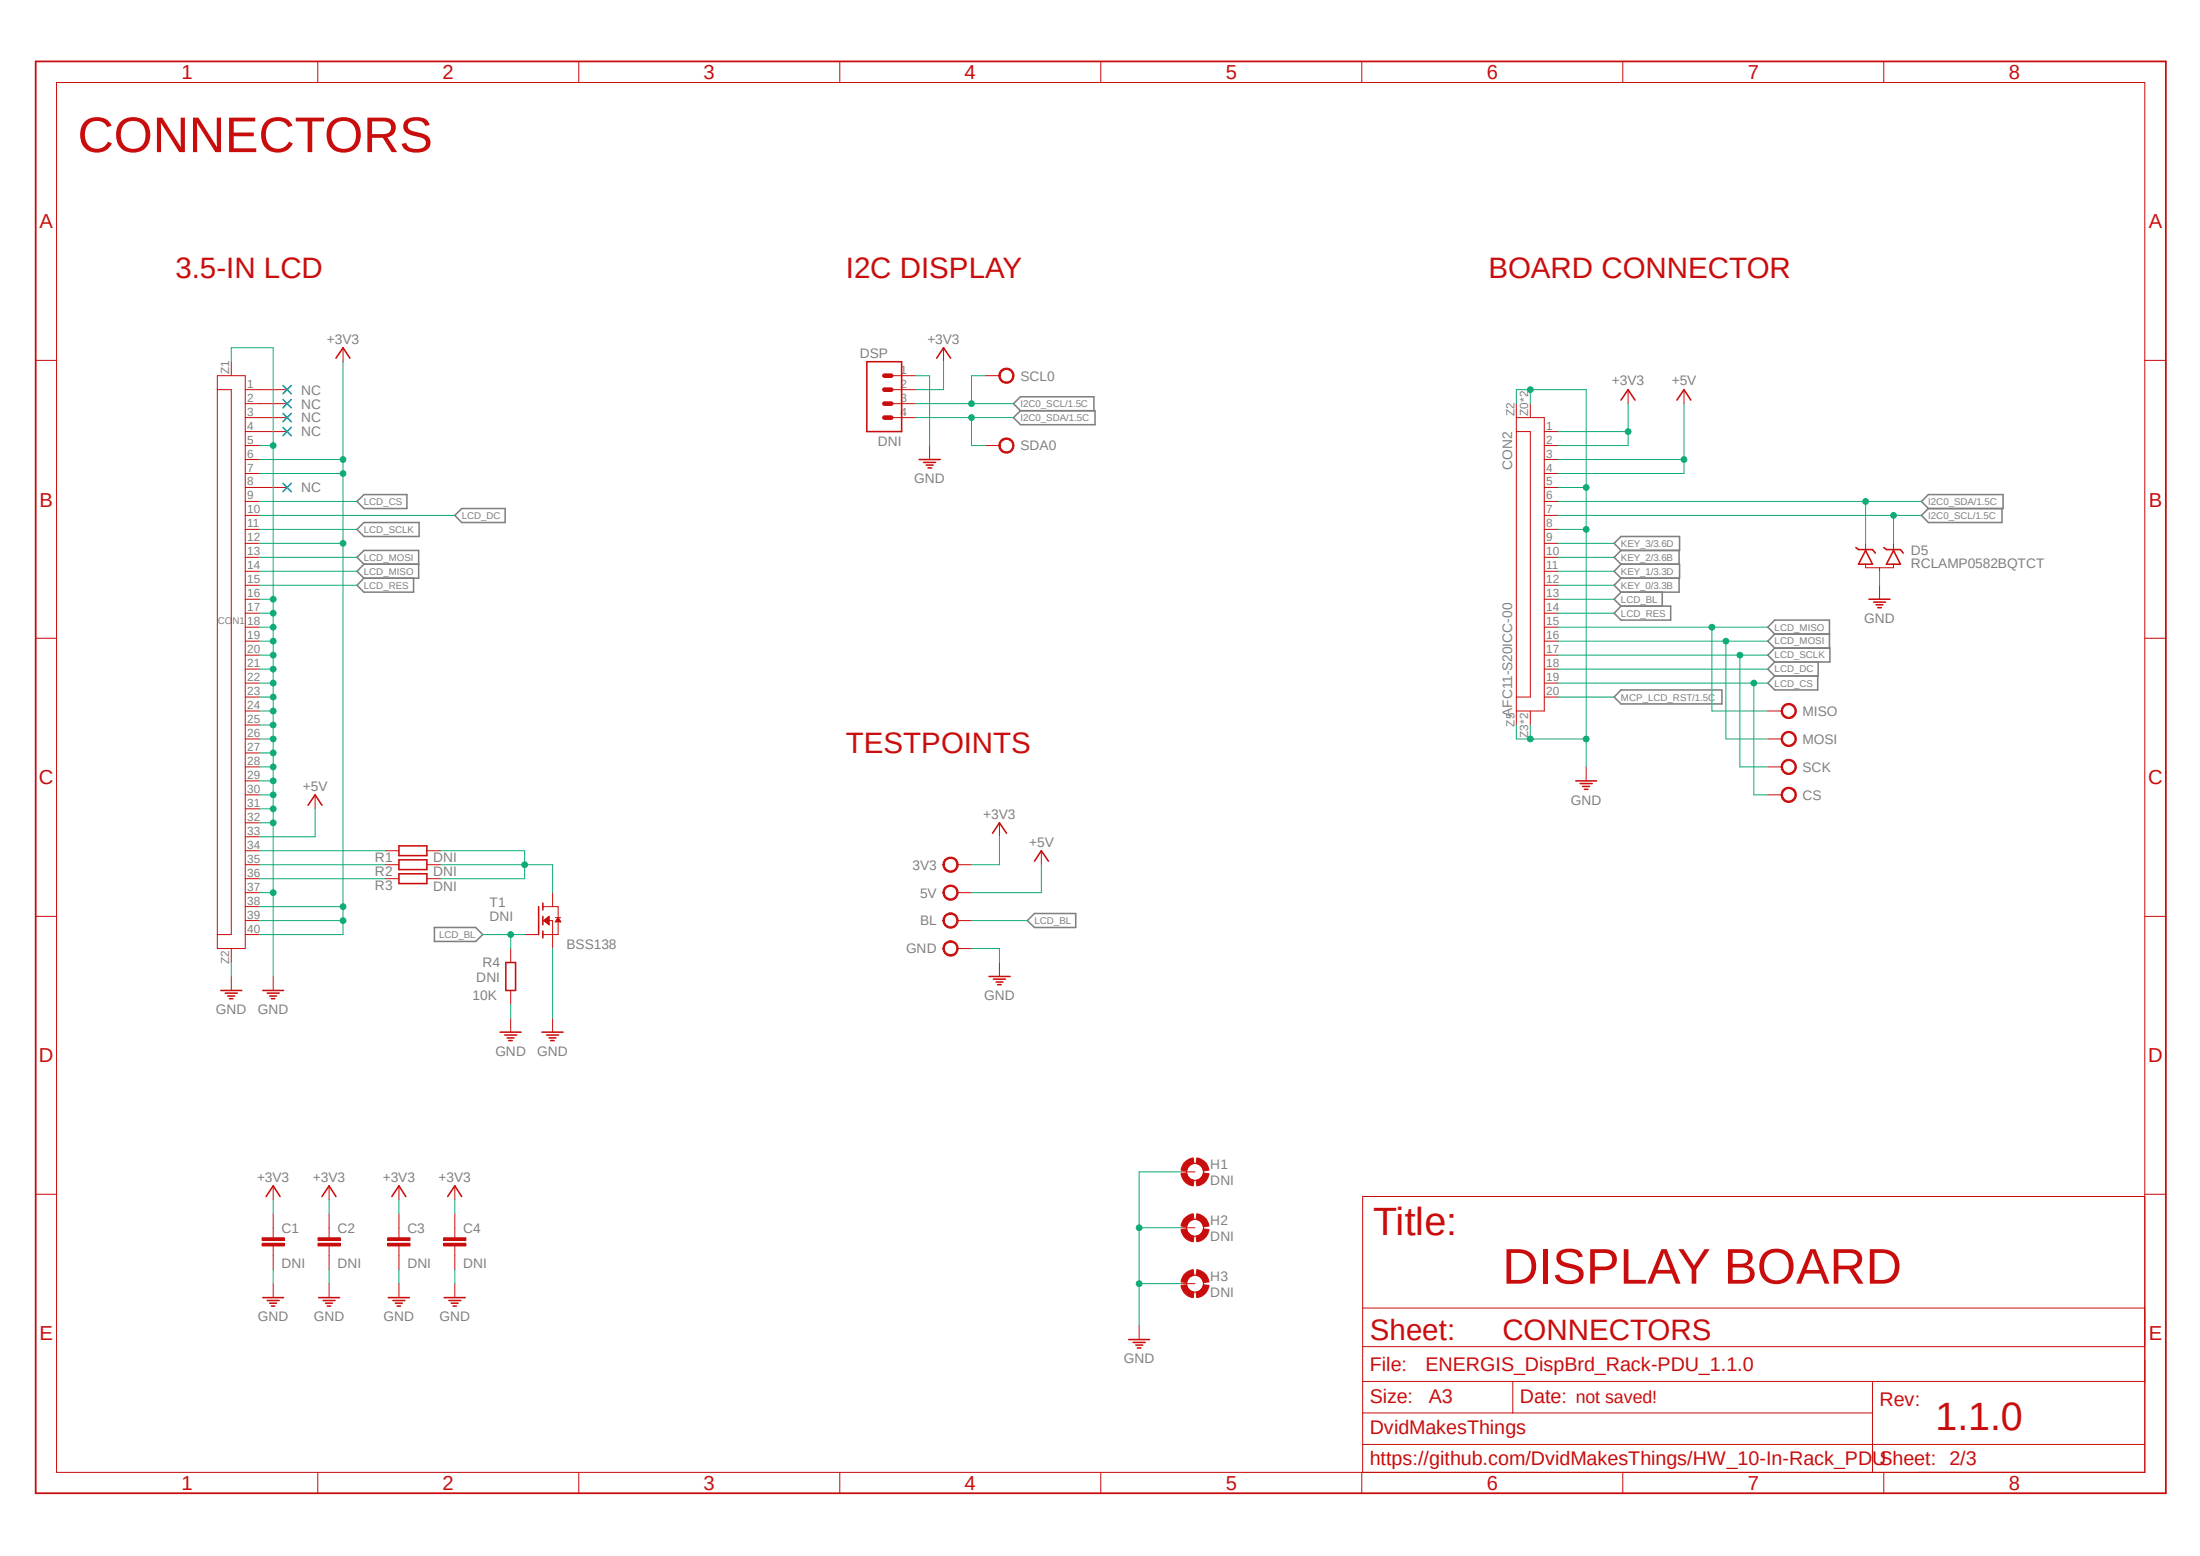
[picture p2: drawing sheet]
<svg xmlns="http://www.w3.org/2000/svg" width="420mm" height="297mm" viewBox="0 0 420 297" stroke-linecap="round" stroke-linejoin="round" font-family="sans-serif">
<path d="M6.3 11.4l407.6 274.2M413.9 11.4l-407.6 274.2" fill="none" stroke="#fff" stroke-width=".19"/>
<g fill="none" stroke="#808080" stroke-width=".3">
<path d="M193.5 79.7l1.3-1.3h14.2v2.7h-14.2zM194.8 78.4l-1.3-1.4 1.3-1.3h14v2.7M69.5 94.4h8.2v2.7h-8.2l-1.3-1.4zM69.5 99.7h10.5v2.7h-10.5l-1.3-1.4zM88.1 97.1h8.3v2.6h-8.3l-1.3-1.3zM368.1 94.4h14.3v2.7h-14.3l-1.3-1.4zM368.1 97.1l-1.3 1.3 1.3 1.3h14.1v-2.6M69.5 107.7l-1.3-1.3 1.3-1.3h10.4v5.3h-10.4M69.5 107.7h10.4M69.5 110.4l-1.3 1.3 1.3 1.3h9.5v-2.6M69.5 107.7l-1.3 1.4 1.3 1.3M309.5 102.4h11.1v2.7h-11.1l-1.4-1.4z"/>
<path d="M309.5 107.7h11.1v2.7h-11.1M309.5 115.7h9.4v2.7h-9.4l-1.4-1.3zM309.5 113l-1.4 1.4 1.4 1.3M309.5 110.4l-1.4 1.3 1.4 1.3M309.5 107.7l-1.4 1.4 1.4 1.3M309.5 105.1l-1.4 1.3 1.4 1.3M317.3 113v2.7M320.5 110.4v2.6h-11M320.5 105.1v2.6M309.5 131.7h19.2v2.7h-19.2l-1.4-1.3zM338.8 129l-1.3 1.4 1.3 1.3h8.2v-2.7M338.8 121l-1.3 1.4 1.3 1.3"/>
<path d="M338.8 123.7h10.5v2.7h-10.5M338.8 121h10.4M338.8 121l-1.3-1.3 1.3-1.3h10.4v5.3M338.8 123.7l-1.3 1.4 1.3 1.3M338.8 126.4l-1.3 1.3 1.3 1.3M347.1 126.4v2.6h-8.3M82.9 177h7.9l1.4 1.4-1.4 1.3h-7.9zM196.1 175.7l1.4-1.3h7.9v2.6h-7.9z"/>
</g>
<path d="M52.2 234.4v1.8M52.2 237.8v1.9" fill="none" stroke="#c90d0c" stroke-width=".19"/>
<path d="M50 237.3h4.3v.5h-4.3z" fill-rule="evenodd" fill="#c90d0c"/>
<path d="M50 237.3h4.3v.5h-4.3z" fill="none" stroke="#c90d0c" stroke-width=".19"/>
<path d="M50 236.3h4.3v.5h-4.3z" fill-rule="evenodd" fill="#c90d0c"/>
<path d="M50 236.3h4.3v.5h-4.3zM52.2 231.7v2.7M52.2 239.7v2.7M62.8 234.4v1.8M62.8 237.8v1.9" fill="none" stroke="#c90d0c" stroke-width=".19"/>
<path d="M60.7 237.3h4.2v.5h-4.2z" fill-rule="evenodd" fill="#c90d0c"/>
<path d="M60.7 237.3h4.2v.5h-4.2z" fill="none" stroke="#c90d0c" stroke-width=".19"/>
<path d="M60.7 236.3h4.2v.5h-4.2z" fill-rule="evenodd" fill="#c90d0c"/>
<path d="M52.2 186.4v2.7M52.2 226.4v2.6M60.7 236.3h4.2v.5h-4.2zM62.8 226.4v2.6M62.8 231.7v2.7M62.8 239.7v2.7M76.2 234.4v1.8M76.2 237.8v1.9M52.2 245v2.7M62.8 245v2.7" fill="none" stroke="#c90d0c" stroke-width=".19"/>
<g fill="none" stroke="#c90d0c" stroke-width=".3">
<path d="M50.2 189.1h3.9M51 189.6h2.3M51.5 190.1h1.3M51.8 190.6h.7M50.8 228.4l1.4-2 1.3 2M61.5 228.4l1.3-2 1.3 2M50.2 247.7h3.9M51 248.2h2.3M51.5 248.8h1.3M51.8 249.3h.7M60.8 247.7h4M61.7 248.2h2.3"/>
<path d="M62.1 248.8h1.4M62.5 249.3h.6"/>
</g>
<path d="M74 237.3h4.3v.5h-4.3z" fill-rule="evenodd" fill="#c90d0c"/>
<path d="M74 237.3h4.3v.5h-4.3z" fill="none" stroke="#c90d0c" stroke-width=".19"/>
<path d="M74 236.3h4.3v.5h-4.3z" fill-rule="evenodd" fill="#c90d0c"/>
<path d="M74 236.3h4.3v.5h-4.3zM76.2 231.7v2.7M76.2 239.7v2.7M86.8 234.4v1.8M86.8 237.8v1.9" fill="none" stroke="#c90d0c" stroke-width=".19"/>
<path d="M84.7 237.3h4.2v.5h-4.2z" fill-rule="evenodd" fill="#c90d0c"/>
<path d="M84.7 237.3h4.2v.5h-4.2z" fill="none" stroke="#c90d0c" stroke-width=".19"/>
<path d="M84.7 236.3h4.2v.5h-4.2z" fill-rule="evenodd" fill="#c90d0c"/>
<g fill="none" stroke="#c90d0c" stroke-width=".19">
<path d="M41.5 74.4h2.7v104h-2.7M41.5 71.7h5.3v109.4h-5.3zM44.2 69v2.7M46.8 74.4h8M46.8 77h8M46.8 79.7h8M65.5 66.4v2.6M169.5 71.7h5.3M169.5 74.4h5.3M169.5 77h5.3M169.5 79.7h5.3M180.1 66.4v2.6"/>
<path d="M289.5 79.7h5.3v56h-5.3M289.5 77v61.4M292.1 77v2.7M310.8 74.4v2.6M321.5 74.4v2.6M46.8 82.4h8M46.8 85h2.7M46.8 87.7h2.7M46.8 90.4h2.7M46.8 93h8M46.8 95.7h2.7M46.8 98.4h2.7"/>
<path d="M177.5 85v2.7M188.1 85h2.7M289.5 82.4h2.6v50.7h-2.6M294.8 82.4h2.7M294.8 85h2.7M294.8 87.7h2.7M294.8 90.4h2.7M294.8 93h2.7M294.8 95.7h2.7M294.8 98.4h2.7M46.8 101h2.7M46.8 103.7h2.7"/>
<path d="M46.8 106.4h2.7M46.8 109.1h2.7M46.8 111.7h2.7M46.8 114.4h2.7M46.8 117.1h2.7M46.8 119.7h2.7M294.8 101h2.7M294.8 103.7h2.7M294.8 106.4h2.7M294.8 109.1h2.7M294.8 111.7h2.7M294.8 114.4h2.7"/>
<path d="M294.8 117.1h2.7M294.8 119.7h2.7M46.8 122.4h2.7M46.8 125.1h2.7M46.8 127.7h2.7M46.8 130.4h2.7M46.8 133.1h2.7M46.8 135.7h2.7M46.8 138.4h2.7M292.1 135.7v2.7M294.8 122.4h2.7M294.8 125.1h2.7"/>
<path d="M294.8 127.7h2.7M294.8 130.4h2.7M294.8 133.1h2.7M46.8 141.1h2.7M46.8 143.7h2.7M46.8 146.4h2.7M46.8 149.1h2.7M46.8 151.7h2.7M46.8 154.4h2.7M46.8 157.1h2.7M46.8 159.7h2.7M60.2 151.7v2.7"/>
<path d="M302.8 146.4v2.7M46.8 175.7h2.7M46.8 178.4h2.7M46.8 173.1h2.7M46.8 162.4h2.7M46.8 165.1h2.7M46.8 167.7h2.7M46.8 170.4h2.7M73.5 162.4h2.7M73.5 165.1h2.7M73.5 167.7h2.7M81.5 162.4h2.7"/>
<path d="M81.5 165.1h2.7M81.5 167.7h2.7M100.2 178.4h2.6M103.6 175.7h1.9v5.4M103.6 173.1h3v5.3h-3M103.8 175.7l1-.8v1.6zM103.9 175.8h.9M103.9 175.6h.9M104.1 175.9h.7M104.1 175.5h.7M104.2 176h.6M104.2 175.4h.6"/>
<path d="M104.3 176.1h.5M104.3 175.3h.5M104.4 175.2h.4M104.4 176.2h.4M104.5 175.1h.3M104.5 176.3h.3M104.6 176.4h.2M104.6 175h.2M104.8 176.5h.1M104.8 174.9h.1M105.5 170.4v2.7M106 175.2h1.1"/>
<path d="M106 175.9h1M106.1 175.8h.9M106.2 175.7h.7M106.3 175.6h.5M106.3 175.5h.5M106.4 175.4h.3M106.4 175.3h.2M106.5 175.2h.1M106.6 175.2l.5 .8h-1.1zM44.2 181.1v2.6M44.2 186.4v2.7M97.5 181.1v2.6"/>
<path d="M97.5 189.1v2.6M97.5 194.4v2.6M105.5 194.4v2.6M76.2 226.4v2.6M84.7 236.3h4.2v.5h-4.2zM86.8 226.4v2.6M86.8 231.7v2.7M86.8 239.7v2.7M76.2 245v2.7M86.8 245v2.7"/>
</g>
<g fill="none" stroke="#c90d0c" stroke-width=".3">
<path d="M64.1 68.4l1.4-2 1.3 2M165.5 69h6.6v13.4h-6.6zM178.8 68.4l1.3-2 1.4 2M309.5 76.4l1.3-2 1.3 2M320.1 76.4l1.4-2 1.3 2M175.5 87.7h4M176.3 88.3h2.3M176.8 88.8h1.3M177.2 89.3h.6M58.8 153.7l1.4-2 1.3 2M300.8 149.1h4M301.7 149.6h2.3"/>
<path d="M302.1 150.1h1.3M302.5 150.7h.6M76.2 161.5h5.3v1.8h-5.3zM76.2 164.1h5.3v1.9h-5.3zM76.2 166.8h5.3v1.9h-5.3zM102.8 173.1v5.3M103.6 172.4v1.3M103.6 174.9v1.6M103.6 177.7v1.3M42.2 189.1h3.9M43 189.6h2.3M43.5 190.1h1.3"/>
<path d="M43.8 190.6h.6M95.5 197h4M96.4 197.6h2.2M96.6 183.7h1.8v5.4h-1.8zM96.8 198.1h1.3M97.1 198.6h.7M103.5 197h4M104.4 197.6h2.2M104.8 198.1h1.3M105.1 198.6h.7M74.8 228.4l1.4-2 1.3 2M85.5 228.4l1.3-2 1.3 2"/>
<path d="M74.1 247.7h4M75 248.2h2.3M75.5 248.8h1.3M75.8 249.3h.7M84.8 247.7h4M85.7 248.2h2.3M86.1 248.8h1.4M86.5 249.3h.6"/>
</g>
<path d="M168.8 71.7h1.3M168.8 74.4h1.3M168.8 77h1.3M168.8 79.7h1.3" fill="none" stroke="#c90d0c" stroke-width=".89"/>
<path d="M191 84.1a1.46 1.46 0 0 1 2.4 .1 1.46 1.46 0 0 1-.8 2.3 1.46 1.46 0 0 1-1.9-1.5h.2a1.2 1.2 0 0 1 1.7-1.1 1.2 1.2 0 0 1 .4 2 1.2 1.2 0 0 1-2-.4l-.1-.5h-.2z" fill-rule="evenodd" fill="#c90d0c"/>
<path d="M188.1 71.7h2.7M191 84.1a1.46 1.46 0 0 1 2.4 .1 1.46 1.46 0 0 1-.8 2.3 1.46 1.46 0 0 1-1.9-1.5h.2a1.2 1.2 0 0 1 1.7-1.1 1.2 1.2 0 0 1 .4 2 1.2 1.2 0 0 1-2-.4l-.1-.5h-.2z" fill="none" stroke="#c90d0c" stroke-width=".19"/>
<path d="M191 70.8a1.46 1.46 0 0 1 2.4 .1 1.46 1.46 0 0 1-.8 2.2 1.46 1.46 0 0 1-1.9-1.4h.2a1.19 1.19 0 0 1 1.7-1.1 1.19 1.19 0 0 1 .4 1.9 1.19 1.19 0 0 1-2-.4l-.1-.4h-.2z" fill-rule="evenodd" fill="#c90d0c"/>
<path d="M191 70.8a1.46 1.46 0 0 1 2.4 .1 1.46 1.46 0 0 1-.8 2.2 1.46 1.46 0 0 1-1.9-1.4h.2a1.19 1.19 0 0 1 1.7-1.1 1.19 1.19 0 0 1 .4 1.9 1.19 1.19 0 0 1-2-.4l-.1-.4h-.2zM337.5 141.1h2.6" fill="none" stroke="#c90d0c" stroke-width=".19"/>
<path d="M340.4 140.1a1.46 1.46 0 0 1 2.3 .2 1.46 1.46 0 0 1-.8 2.2 1.46 1.46 0 0 1-1.9-1.4h.3a1.2 1.2 0 0 1 1.6-1.2 1.2 1.2 0 0 1 .4 2 1.2 1.2 0 0 1-1.9-.4l-.1-.4h-.3z" fill-rule="evenodd" fill="#c90d0c"/>
<path d="M337.5 146.4h2.6M340.4 140.1a1.46 1.46 0 0 1 2.3 .2 1.46 1.46 0 0 1-.8 2.2 1.46 1.46 0 0 1-1.9-1.4h.3a1.2 1.2 0 0 1 1.6-1.2 1.2 1.2 0 0 1 .4 2 1.2 1.2 0 0 1-1.9-.4l-.1-.4h-.3z" fill="none" stroke="#c90d0c" stroke-width=".19"/>
<path d="M340.4 145.5a1.46 1.46 0 0 1 2.3 .1 1.46 1.46 0 0 1-.8 2.2 1.46 1.46 0 0 1-1.9-1.4h.3a1.19 1.19 0 0 1 1.6-1.2 1.19 1.19 0 0 1 .4 2 1.19 1.19 0 0 1-1.9-.4l-.1-.4h-.3z" fill-rule="evenodd" fill="#c90d0c"/>
<path d="M337.5 135.7h2.6M340.4 145.5a1.46 1.46 0 0 1 2.3 .1 1.46 1.46 0 0 1-.8 2.2 1.46 1.46 0 0 1-1.9-1.4h.3a1.19 1.19 0 0 1 1.6-1.2 1.19 1.19 0 0 1 .4 2 1.19 1.19 0 0 1-1.9-.4l-.1-.4h-.3z" fill="none" stroke="#c90d0c" stroke-width=".19"/>
<path d="M340.4 134.8a1.46 1.46 0 0 1 2.3 .1 1.46 1.46 0 0 1-.8 2.2 1.46 1.46 0 0 1-1.9-1.4h.3a1.2 1.2 0 0 1 1.6-1.1 1.2 1.2 0 0 1 .4 2 1.2 1.2 0 0 1-1.9-.5l-.1-.4h-.3z" fill-rule="evenodd" fill="#c90d0c"/>
<path d="M340.4 134.8a1.46 1.46 0 0 1 2.3 .1 1.46 1.46 0 0 1-.8 2.2 1.46 1.46 0 0 1-1.9-1.4h.3a1.2 1.2 0 0 1 1.6-1.1 1.2 1.2 0 0 1 .4 2 1.2 1.2 0 0 1-1.9-.5l-.1-.4h-.3zM337.5 151.7h2.6" fill="none" stroke="#c90d0c" stroke-width=".19"/>
<path d="M340.4 150.7a1.47 1.47 0 0 1 2.3 .2 1.47 1.47 0 0 1-.8 2.2 1.47 1.47 0 0 1-1.9-1.4h.3a1.19 1.19 0 0 1 1.6-1.2 1.19 1.19 0 0 1 .4 2 1.19 1.19 0 0 1-1.9-.4l-.1-.4h-.3z" fill-rule="evenodd" fill="#c90d0c"/>
<path d="M356.2 103.7v1.4M356.2 107.7v.7h5.3v-.7M358.8 108.4v.7M358.8 111.7v2.7M361.5 103.7v1.4M340.4 150.7a1.47 1.47 0 0 1 2.3 .2 1.47 1.47 0 0 1-.8 2.2 1.47 1.47 0 0 1-1.9-1.4h.3a1.19 1.19 0 0 1 1.6-1.2 1.19 1.19 0 0 1 .4 2 1.19 1.19 0 0 1-1.9-.4l-.1-.4h-.3zM182.8 165.1h2.7" fill="none" stroke="#c90d0c" stroke-width=".19"/>
<path d="M354.3 104.5l.5 .4h2.7l.5 .7M356.2 105.1l1.3 2.6h-2.7zM356.8 114.4h4M357.7 114.9h2.3M358.1 115.4h1.4M358.5 116h.7M359.6 104.5l.5 .4h2.7l.5 .7M361.5 105.1l1.3 2.6h-2.7z" fill="none" stroke="#c90d0c" stroke-width=".3"/>
<path d="M180.3 164.1a1.47 1.47 0 0 1 2.4 .1 1.47 1.47 0 0 1-.8 2.2 1.47 1.47 0 0 1-1.9-1.3h.3a1.19 1.19 0 0 1 1.6-1.2 1.19 1.19 0 0 1 .4 1.9 1.19 1.19 0 0 1-2-.4v-.3h-.3z" fill-rule="evenodd" fill="#c90d0c"/>
<path d="M180.3 164.1a1.47 1.47 0 0 1 2.4 .1 1.47 1.47 0 0 1-.8 2.2 1.47 1.47 0 0 1-1.9-1.3h.3a1.19 1.19 0 0 1 1.6-1.2 1.19 1.19 0 0 1 .4 1.9 1.19 1.19 0 0 1-2-.4v-.3h-.3zM182.8 170.4h2.7" fill="none" stroke="#c90d0c" stroke-width=".19"/>
<path d="M180.3 169.4a1.46 1.46 0 0 1 2.4 .1 1.46 1.46 0 0 1-.8 2.2 1.46 1.46 0 0 1-1.9-1.3h.3a1.19 1.19 0 0 1 1.6-1.2 1.19 1.19 0 0 1 .4 2 1.19 1.19 0 0 1-2-.4v-.4h-.3z" fill-rule="evenodd" fill="#c90d0c"/>
<path d="M180.3 169.4a1.46 1.46 0 0 1 2.4 .1 1.46 1.46 0 0 1-.8 2.2 1.46 1.46 0 0 1-1.9-1.3h.3a1.19 1.19 0 0 1 1.6-1.2 1.19 1.19 0 0 1 .4 2 1.19 1.19 0 0 1-2-.4v-.4h-.3zM182.8 175.7h2.7" fill="none" stroke="#c90d0c" stroke-width=".19"/>
<path d="M180.3 174.8a1.46 1.46 0 0 1 2.4 .1 1.46 1.46 0 0 1-.8 2.2 1.46 1.46 0 0 1-1.9-1.4h.3a1.19 1.19 0 0 1 1.6-1.2 1.19 1.19 0 0 1 .4 2 1.19 1.19 0 0 1-2-.4v-.4h-.3z" fill-rule="evenodd" fill="#c90d0c"/>
<path d="M180.3 174.8a1.46 1.46 0 0 1 2.4 .1 1.46 1.46 0 0 1-.8 2.2 1.46 1.46 0 0 1-1.9-1.4h.3a1.19 1.19 0 0 1 1.6-1.2 1.19 1.19 0 0 1 .4 2 1.19 1.19 0 0 1-2-.4v-.4h-.3zM182.8 181.1h2.7" fill="none" stroke="#c90d0c" stroke-width=".19"/>
<path d="M180.3 180.1a1.46 1.46 0 0 1 2.4 .1 1.46 1.46 0 0 1-.8 2.2 1.46 1.46 0 0 1-1.9-1.3h.3a1.19 1.19 0 0 1 1.6-1.2 1.19 1.19 0 0 1 .4 1.9 1.19 1.19 0 0 1-2-.4v-.3h-.3z" fill-rule="evenodd" fill="#c90d0c"/>
<path d="M190.8 157.1v2.6M198.8 162.4v2.7M180.3 180.1a1.46 1.46 0 0 1 2.4 .1 1.46 1.46 0 0 1-.8 2.2 1.46 1.46 0 0 1-1.9-1.3h.3a1.19 1.19 0 0 1 1.6-1.2 1.19 1.19 0 0 1 .4 1.9 1.19 1.19 0 0 1-2-.4v-.3h-.3zM190.8 183.7v2.7" fill="none" stroke="#c90d0c" stroke-width=".19"/>
<path d="M189.5 159l1.3-1.9 1.4 1.9M197.5 164.4l1.3-2 1.4 2M188.8 186.4h4M189.7 186.9h2.2M190.2 187.5h1.3M190.5 188h.6" fill="none" stroke="#c90d0c" stroke-width=".3"/>
<path d="M228.5 221a2.73 2.73 0 0 1 2.3 2.4l-1.1 .1a1.7 1.7 0 0 0-1.4-1.4z" fill-rule="evenodd" fill="#c90d0c"/>
<path d="M228.5 221a2.73 2.73 0 0 1 2.3 2.4l-1.1 .1a1.7 1.7 0 0 0-1.4-1.4z" fill="none" stroke="#c90d0c" stroke-width=".19"/>
<path d="M226 222a2.83 2.83 0 0 1 1.8-1l.1 1.1a1.7 1.7 0 0 0-1.4 1.4l-1-.1z" fill-rule="evenodd" fill="#c90d0c"/>
<path d="M226 222a2.83 2.83 0 0 1 1.8-1l.1 1.1a1.7 1.7 0 0 0-1.4 1.4l-1-.1z" fill="none" stroke="#c90d0c" stroke-width=".19"/>
<path d="M225.5 224l1-.1a1.61 1.61 0 0 0 1.4 1.4l-.1 1.1a2.61 2.61 0 0 1-2.3-2.4z" fill-rule="evenodd" fill="#c90d0c"/>
<path d="M225.5 224l1-.1a1.61 1.61 0 0 0 1.4 1.4l-.1 1.1a2.61 2.61 0 0 1-2.3-2.4z" fill="none" stroke="#c90d0c" stroke-width=".19"/>
<path d="M228.3 225.3a1.58 1.58 0 0 0 1.4-1.4l1.1 .1a2.61 2.61 0 0 1-2.3 2.4z" fill-rule="evenodd" fill="#c90d0c"/>
<g fill="none" stroke="#c90d0c" stroke-width=".19">
<path d="M225.5 223.7h2.6M228.3 225.3a1.58 1.58 0 0 0 1.4-1.4l1.1 .1a2.61 2.61 0 0 1-2.3 2.4z"/>
<circle cx="228.1" cy="223.7" r="1.61"/>
</g>
<path d="M228.5 231.7a2.73 2.73 0 0 1 2.3 2.3l-1.1 .2a1.7 1.7 0 0 0-1.4-1.5z" fill-rule="evenodd" fill="#c90d0c"/>
<path d="M228.5 231.7a2.73 2.73 0 0 1 2.3 2.3l-1.1 .2a1.7 1.7 0 0 0-1.4-1.5z" fill="none" stroke="#c90d0c" stroke-width=".19"/>
<path d="M226 232.7a2.83 2.83 0 0 1 1.8-1l.1 1a1.7 1.7 0 0 0-1.4 1.5l-1-.2z" fill-rule="evenodd" fill="#c90d0c"/>
<path d="M226 232.7a2.83 2.83 0 0 1 1.8-1l.1 1a1.7 1.7 0 0 0-1.4 1.5l-1-.2z" fill="none" stroke="#c90d0c" stroke-width=".19"/>
<path d="M225.5 234.7l1-.1a1.72 1.72 0 0 0 1.4 1.4l-.1 1a2.61 2.61 0 0 1-2.3-2.3z" fill-rule="evenodd" fill="#c90d0c"/>
<path d="M225.5 234.7l1-.1a1.72 1.72 0 0 0 1.4 1.4l-.1 1a2.61 2.61 0 0 1-2.3-2.3z" fill="none" stroke="#c90d0c" stroke-width=".19"/>
<path d="M228.3 236a1.58 1.58 0 0 0 1.4-1.4l1.1 .1a2.61 2.61 0 0 1-2.3 2.3z" fill-rule="evenodd" fill="#c90d0c"/>
<g fill="none" stroke="#c90d0c" stroke-width=".19">
<path d="M225.5 234.4h2.6M228.3 236a1.58 1.58 0 0 0 1.4-1.4l1.1 .1a2.61 2.61 0 0 1-2.3 2.3z"/>
<circle cx="228.1" cy="234.4" r="1.61"/>
</g>
<path d="M228.5 242.4a2.61 2.61 0 0 1 2.3 2.3l-1.1 .1a1.72 1.72 0 0 0-1.4-1.4z" fill-rule="evenodd" fill="#c90d0c"/>
<path d="M228.5 242.4a2.61 2.61 0 0 1 2.3 2.3l-1.1 .1a1.72 1.72 0 0 0-1.4-1.4z" fill="none" stroke="#c90d0c" stroke-width=".19"/>
<path d="M226.4 242.9l1.4-.5 .1 1a1.72 1.72 0 0 0-1.4 1.4l-1-.1a2.83 2.83 0 0 1 .9-1.8z" fill-rule="evenodd" fill="#c90d0c"/>
<path d="M226.4 242.9l1.4-.5 .1 1a1.72 1.72 0 0 0-1.4 1.4l-1-.1a2.83 2.83 0 0 1 .9-1.8z" fill="none" stroke="#c90d0c" stroke-width=".19"/>
<path d="M225.5 245.4l1-.2a1.72 1.72 0 0 0 1.4 1.4l-.1 1.1a2.61 2.61 0 0 1-2.3-2.3z" fill-rule="evenodd" fill="#c90d0c"/>
<path d="M225.5 245.4l1-.2a1.72 1.72 0 0 0 1.4 1.4l-.1 1.1a2.61 2.61 0 0 1-2.3-2.3z" fill="none" stroke="#c90d0c" stroke-width=".19"/>
<path d="M228.3 246.6a1.58 1.58 0 0 0 1.4-1.4l1.1 .2a2.61 2.61 0 0 1-2.3 2.3z" fill-rule="evenodd" fill="#c90d0c"/>
<g fill="none" stroke="#c90d0c" stroke-width=".19">
<path d="M10.8 15.7h398.6v265.4h-398.6zM60.7 11.7v4M110.5 11.7v4M160.3 11.7v4M210.1 11.7v4M260 11.7v4M309.8 11.7v4M359.6 11.7v4M6.8 68.8h4M409.4 68.8h4.1M6.8 121.8h4M409.4 121.8h4.1"/>
<path d="M6.8 174.9h4M409.4 174.9h4.1M6.8 228h4M409.4 228h4.1M409.4 228.4h-149.3v52.7M217.5 253v2.7M225.5 245h2.6M228.3 246.6a1.58 1.58 0 0 0 1.4-1.4l1.1 .2a2.61 2.61 0 0 1-2.3 2.3zM260.1 249.7h149.3M260.1 257h149.3M260.1 263.7h149.3M260.1 275.7h149.3"/>
<path d="M260.1 269.7h97.4M288.8 263.7v6M357.5 263.7v17.4M60.7 281.1v3.9M110.5 281.1v3.9M160.3 281.1v3.9M210.1 281.1v3.9M260 281.1v3.9M309.8 281.1v3.9M359.6 281.1v3.9"/>
<circle cx="228.1" cy="245" r="1.61"/>
</g>
<path d="M215.5 255.7h4M216.3 256.2h2.3M216.8 256.8h1.3M217.1 257.3h.7" fill="none" stroke="#c90d0c" stroke-width=".3"/>
<path d="M6.8 11.7h406.7v273.3h-406.7z" fill="none" stroke="#c90d0c" stroke-width=".34"/>
<path d="M54 73.6l1.6 1.6M54 76.2l1.6 1.7M54 78.9l1.6 1.6M55.6 73.6l-1.6 1.6M55.6 76.2l-1.6 1.7M55.6 78.9l-1.6 1.6M54 81.6l1.6 1.6M54 92.2l1.6 1.7M55.6 81.6l-1.6 1.6M55.6 92.2l-1.6 1.7" fill="none" stroke="#0696d7" stroke-width=".3"/>
<path d="M65.5 69v21.4h-16M49.5 87.7h16M52.2 229v2.7M62.8 229v2.7M76.2 229v2.7M86.8 229v2.7" fill="none" stroke="#0dab76" stroke-width=".19"/>
<circle cx="65.5" cy="87.7" r=".55" fill="#0dab76"/>
<g fill="none" stroke="#0dab76" stroke-width=".19">
<path d="M65.5 90.4v13.3h-16"/>
<circle cx="65.5" cy="87.7" r=".55"/>
</g>
<circle cx="65.5" cy="90.4" r=".55" fill="#0dab76"/>
<g fill="none" stroke="#0dab76" stroke-width=".19">
<path d="M65.5 103.7v69.4h-16"/>
<circle cx="65.5" cy="90.4" r=".55"/>
</g>
<circle cx="65.5" cy="103.7" r=".55" fill="#0dab76"/>
<g fill="none" stroke="#0dab76" stroke-width=".19">
<path d="M65.5 173.1v2.6h-16"/>
<circle cx="65.5" cy="103.7" r=".55"/>
</g>
<circle cx="65.5" cy="173.1" r=".55" fill="#0dab76"/>
<g fill="none" stroke="#0dab76" stroke-width=".19">
<path d="M65.5 175.7v2.7h-16"/>
<circle cx="65.5" cy="173.1" r=".55"/>
</g>
<circle cx="65.5" cy="175.7" r=".55" fill="#0dab76"/>
<g fill="none" stroke="#0dab76" stroke-width=".19">
<path d="M310.8 77v8h-13.3M297.5 82.4h13.3"/>
<circle cx="65.5" cy="175.7" r=".55"/>
</g>
<circle cx="310.8" cy="82.4" r=".55" fill="#0dab76"/>
<g fill="none" stroke="#0dab76" stroke-width=".19">
<path d="M180.1 69v5.4h-5.3M49.5 125.1h2.7v61.3M49.5 127.7h2.7M190.8 159.7v5.4h-5.3M105.5 181.1v13.3M52.2 242.4v2.6M62.8 242.4v2.6M76.2 242.4v2.6M86.8 242.4v2.6"/>
<circle cx="310.8" cy="82.4" r=".55"/>
</g>
<circle cx="52.2" cy="127.7" r=".55" fill="#0dab76"/>
<g fill="none" stroke="#0dab76" stroke-width=".19">
<path d="M49.5 130.4h2.7"/>
<circle cx="52.2" cy="127.7" r=".55"/>
</g>
<circle cx="52.2" cy="130.4" r=".55" fill="#0dab76"/>
<g fill="none" stroke="#0dab76" stroke-width=".19">
<path d="M49.5 133.1h2.7"/>
<circle cx="52.2" cy="130.4" r=".55"/>
</g>
<circle cx="52.2" cy="133.1" r=".55" fill="#0dab76"/>
<g fill="none" stroke="#0dab76" stroke-width=".19">
<path d="M49.5 135.7h2.7"/>
<circle cx="52.2" cy="133.1" r=".55"/>
</g>
<circle cx="52.2" cy="135.7" r=".55" fill="#0dab76"/>
<g fill="none" stroke="#0dab76" stroke-width=".19">
<path d="M49.5 138.4h2.7"/>
<circle cx="52.2" cy="135.7" r=".55"/>
</g>
<circle cx="52.2" cy="138.4" r=".55" fill="#0dab76"/>
<g fill="none" stroke="#0dab76" stroke-width=".19">
<path d="M49.5 141.1h2.7"/>
<circle cx="52.2" cy="138.4" r=".55"/>
</g>
<circle cx="52.2" cy="141.1" r=".55" fill="#0dab76"/>
<g fill="none" stroke="#0dab76" stroke-width=".19">
<path d="M49.5 143.7h2.7"/>
<circle cx="52.2" cy="141.1" r=".55"/>
</g>
<circle cx="52.2" cy="143.7" r=".55" fill="#0dab76"/>
<g fill="none" stroke="#0dab76" stroke-width=".19">
<path d="M49.5 146.4h2.7"/>
<circle cx="52.2" cy="143.7" r=".55"/>
</g>
<circle cx="52.2" cy="146.4" r=".55" fill="#0dab76"/>
<g fill="none" stroke="#0dab76" stroke-width=".19">
<path d="M49.5 149.1h2.7"/>
<circle cx="52.2" cy="146.4" r=".55"/>
</g>
<circle cx="52.2" cy="149.1" r=".55" fill="#0dab76"/>
<g fill="none" stroke="#0dab76" stroke-width=".19">
<path d="M49.5 151.7h2.7"/>
<circle cx="52.2" cy="149.1" r=".55"/>
</g>
<circle cx="52.2" cy="151.7" r=".55" fill="#0dab76"/>
<g fill="none" stroke="#0dab76" stroke-width=".19">
<path d="M49.5 154.4h2.7"/>
<circle cx="52.2" cy="151.7" r=".55"/>
</g>
<circle cx="52.2" cy="154.4" r=".55" fill="#0dab76"/>
<g fill="none" stroke="#0dab76" stroke-width=".19">
<path d="M49.5 157.1h2.7"/>
<circle cx="52.2" cy="154.4" r=".55"/>
</g>
<circle cx="52.2" cy="157.1" r=".55" fill="#0dab76"/>
<g fill="none" stroke="#0dab76" stroke-width=".19">
<path d="M49.5 170.4h2.7"/>
<circle cx="52.2" cy="157.1" r=".55"/>
</g>
<circle cx="52.2" cy="170.4" r=".55" fill="#0dab76"/>
<g fill="none" stroke="#0dab76" stroke-width=".19">
<path d="M49.5 122.4h2.7v2.7"/>
<circle cx="52.2" cy="170.4" r=".55"/>
</g>
<circle cx="52.2" cy="125.1" r=".55" fill="#0dab76"/>
<g fill="none" stroke="#0dab76" stroke-width=".19">
<path d="M49.5 117.1h2.7v2.6h-2.7"/>
<circle cx="52.2" cy="125.1" r=".55"/>
</g>
<circle cx="52.2" cy="117.1" r=".55" fill="#0dab76"/>
<g fill="none" stroke="#0dab76" stroke-width=".19">
<path d="M49.5 114.4h2.7v2.7"/>
<circle cx="52.2" cy="117.1" r=".55"/>
</g>
<circle cx="52.2" cy="114.4" r=".55" fill="#0dab76"/>
<g fill="none" stroke="#0dab76" stroke-width=".19">
<path d="M49.5 85h2.7v29.4"/>
<circle cx="52.2" cy="114.4" r=".55"/>
</g>
<circle cx="52.2" cy="85" r=".55" fill="#0dab76"/>
<g fill="none" stroke="#0dab76" stroke-width=".19">
<path d="M44.2 69v-2.6h8v18.6M52.2 119.7v2.7"/>
<circle cx="52.2" cy="85" r=".55"/>
</g>
<circle cx="52.2" cy="122.4" r=".55" fill="#0dab76"/>
<circle cx="52.2" cy="122.4" r=".55" fill="none" stroke="#0dab76" stroke-width=".19"/>
<circle cx="52.2" cy="119.7" r=".55" fill="#0dab76"/>
<g fill="none" stroke="#0dab76" stroke-width=".19">
<path d="M297.5 93h5.3v53.4M297.5 101h5.3M44.2 183.7v2.7M97.5 191.7v2.7"/>
<circle cx="52.2" cy="119.7" r=".55"/>
</g>
<circle cx="302.8" cy="101" r=".55" fill="#0dab76"/>
<g fill="none" stroke="#0dab76" stroke-width=".19">
<path d="M292.1 77v-2.6h10.7v18.6"/>
<circle cx="302.8" cy="101" r=".55"/>
</g>
<circle cx="302.8" cy="93" r=".55" fill="#0dab76"/>
<g fill="none" stroke="#0dab76" stroke-width=".19">
<path d="M292.1 74.4h-2.6v2.6"/>
<circle cx="302.8" cy="93" r=".55"/>
</g>
<circle cx="292.1" cy="74.4" r=".55" fill="#0dab76"/>
<g fill="none" stroke="#0dab76" stroke-width=".19">
<path d="M292.1 138.4v2.7h10.7"/>
<circle cx="292.1" cy="74.4" r=".55"/>
</g>
<circle cx="302.8" cy="141.1" r=".55" fill="#0dab76"/>
<g fill="none" stroke="#0dab76" stroke-width=".19">
<path d="M289.5 138.4v2.7h2.6"/>
<circle cx="302.8" cy="141.1" r=".55"/>
</g>
<circle cx="292.1" cy="141.1" r=".55" fill="#0dab76"/>
<g fill="none" stroke="#0dab76" stroke-width=".19">
<path d="M174.8 71.7h2.7v13.3M358.8 109.1v2.6M185.5 181.1h5.3v2.6M225.5 223.7h-8v29.3M217.5 245h8"/>
<circle cx="292.1" cy="141.1" r=".55"/>
</g>
<circle cx="217.5" cy="245" r=".55" fill="#0dab76"/>
<g fill="none" stroke="#0dab76" stroke-width=".19">
<path d="M217.5 234.4h8"/>
<circle cx="217.5" cy="245" r=".55"/>
</g>
<circle cx="217.5" cy="234.4" r=".55" fill="#0dab76"/>
<g fill="none" stroke="#0dab76" stroke-width=".19">
<path d="M49.5 95.7h18.7M297.5 130.4h40M334.8 130.4v21.3h2.7"/>
<circle cx="217.5" cy="234.4" r=".55"/>
</g>
<circle cx="334.8" cy="130.4" r=".55" fill="#0dab76"/>
<g fill="none" stroke="#0dab76" stroke-width=".19">
<path d="M49.5 106.4h18.7M297.5 122.4h40M329.5 122.4v18.7h8"/>
<circle cx="334.8" cy="130.4" r=".55"/>
</g>
<circle cx="329.5" cy="122.4" r=".55" fill="#0dab76"/>
<g fill="none" stroke="#0dab76" stroke-width=".19">
<path d="M321.5 77v13.4h-24M297.5 87.7h24M49.5 111.7h18.7M297.5 117.1h10.6M60.2 154.4v5.3h-10.7"/>
<circle cx="329.5" cy="122.4" r=".55"/>
</g>
<circle cx="321.5" cy="87.7" r=".55" fill="#0dab76"/>
<g fill="none" stroke="#0dab76" stroke-width=".19">
<path d="M49.5 109.1h18.7M297.5 119.7h40M326.8 119.7v16h10.7M198.8 165.1v5.3h-13.3"/>
<circle cx="321.5" cy="87.7" r=".55"/>
</g>
<circle cx="326.8" cy="119.7" r=".55" fill="#0dab76"/>
<g fill="none" stroke="#0dab76" stroke-width=".19">
<path d="M49.5 101h18.7M297.5 125.1h40M332.1 125.1v21.3h5.4"/>
<circle cx="326.8" cy="119.7" r=".55"/>
</g>
<circle cx="332.1" cy="125.1" r=".55" fill="#0dab76"/>
<g fill="none" stroke="#0dab76" stroke-width=".19">
<path d="M49.5 98.4h37.3M297.5 127.7h40M49.5 162.4h24M49.5 165.1h24M49.5 167.7h24M84.2 162.4h16v5.3h-16M84.2 165.1h16"/>
<circle cx="332.1" cy="125.1" r=".55"/>
</g>
<circle cx="100.2" cy="165.1" r=".55" fill="#0dab76"/>
<g fill="none" stroke="#0dab76" stroke-width=".19">
<path d="M92.2 178.4h8M97.5 178.4v2.7M100.2 165.1h5.3v5.3"/>
<circle cx="100.2" cy="165.1" r=".55"/>
</g>
<circle cx="97.5" cy="178.4" r=".55" fill="#0dab76"/>
<g fill="none" stroke="#0dab76" stroke-width=".19">
<path d="M297.5 95.7h69.3M356.2 95.7v8M297.5 114.4h10.6M185.5 175.7h10.6"/>
<circle cx="97.5" cy="178.4" r=".55"/>
</g>
<circle cx="356.2" cy="95.7" r=".55" fill="#0dab76"/>
<g fill="none" stroke="#0dab76" stroke-width=".19">
<path d="M174.8 79.7h18.7M185.5 79.7v5.3h2.6"/>
<circle cx="356.2" cy="95.7" r=".55"/>
</g>
<circle cx="185.5" cy="79.7" r=".55" fill="#0dab76"/>
<g fill="none" stroke="#0dab76" stroke-width=".19">
<path d="M297.5 98.4h69.3M361.5 98.4v5.3"/>
<circle cx="185.5" cy="79.7" r=".55"/>
</g>
<circle cx="361.5" cy="98.4" r=".55" fill="#0dab76"/>
<g fill="none" stroke="#0dab76" stroke-width=".19">
<path d="M174.8 77h18.7M188.1 71.7h-2.6v5.3"/>
<circle cx="361.5" cy="98.4" r=".55"/>
</g>
<circle cx="185.5" cy="77" r=".55" fill="#0dab76"/>
<g fill="none" stroke="#0dab76" stroke-width=".19">
<path d="M297.5 111.7h10.6M297.5 109.1h10.6M297.5 106.4h10.6M297.5 103.7h10.6M297.5 133.1h10.6"/>
<circle cx="185.5" cy="77" r=".55"/>
</g>
<g font-size="9.6" fill="#c90d0c">
<text x="14.8" y="29">CONNECTORS</text>
<text x="286.8" y="245">DISPLAY BOARD</text>
</g>
<g font-size="7.5" fill="#c90d0c">
<text x="262.1" y="235.7">Title:</text>
<text x="369.5" y="273">1.1.0</text>
</g>
<g font-size="5.6" fill="#c90d0c">
<text x="33.5" y="53">3.5-IN LCD</text>
<text x="161.5" y="53">I2C DISPLAY</text>
<text x="284.1" y="53">BOARD CONNECTOR</text>
<text x="161.5" y="143.7">TESTPOINTS</text>
<text x="261.5" y="255.7">Sheet:</text>
<text x="286.8" y="255.7">CONNECTORS</text>
</g>
<g font-size="3.9" fill="#c90d0c">
<text x="34.7" y="15.1">1</text>
<text x="84.5" y="15.1">2</text>
<text x="134.3" y="15.1">3</text>
<text x="184.2" y="15.1">4</text>
<text x="234" y="15.1">5</text>
<text x="283.8" y="15.1">6</text>
<text x="333.7" y="15.1">7</text>
<text x="383.5" y="15.1">8</text>
<text x="7.5" y="43.6">A</text>
<text x="410.2" y="43.6">A</text>
<text x="7.5" y="96.7">B</text>
<text x="410.2" y="96.7">B</text>
<text x="7.4" y="149.7">C</text>
<text x="410.1" y="149.7">C</text>
<text x="7.4" y="202.8">D</text>
<text x="410.1" y="202.8">D</text>
<text x="7.5" y="255.9">E</text>
<text x="410.2" y="255.9">E</text>
<text x="34.7" y="284.4">1</text>
<text x="84.5" y="284.4">2</text>
<text x="134.3" y="284.4">3</text>
<text x="184.2" y="284.4">4</text>
<text x="234" y="284.4">5</text>
<text x="283.8" y="284.4">6</text>
<text x="333.7" y="284.4">7</text>
<text x="383.5" y="284.4">8</text>
</g>
<g font-size="3.8" fill="#c90d0c">
<text x="261.5" y="261.7">File:</text>
<text x="272.2" y="261.7">ENERGIS_DispBrd_Rack-PDU_1.1.0</text>
<text x="261.5" y="267.7">Size:</text>
<text x="272.8" y="267.7">A3</text>
<text x="290.2" y="267.7">Date: not saved!</text>
<text x="358.8" y="268.4">Rev:</text>
<text x="261.5" y="273.7">DvidMakesThings</text>
<text x="261.5" y="279.7">https://github.com/DvidMakesThings/HW_10-In-Rack_PDUSheet: 2/3</text>
</g>
<g font-size="2.6" fill="#808080">
<text x="62.4" y="65.6">+3V3</text>
<text x="177" y="65.6">+3V3</text>
<text x="164.1" y="68.2">DSP</text>
<text x="57.5" y="75.3">NC</text>
<text x="57.5" y="78">NC</text>
<text x="194.8" y="72.6">SCL0</text>
<text x="307.7" y="73.6">+3V3</text>
<text x="319.1" y="73.6">+5V</text>
<text x="57.5" y="80.6">NC</text>
<text x="57.5" y="83.3">NC</text>
<text x="167.6" y="85">DNI</text>
<text x="194.8" y="86">SDA0</text>
<text x="288.7" y="89.7" transform="rotate(-90 288.7 89.7)">CON2</text>
<text x="57.5" y="94">NC</text>
<text x="174.5" y="92.2">GND</text>
<text x="364.8" y="106">D5</text>
<text x="364.8" y="108.5">RCLAMP0582BQTCT</text>
<text x="355.9" y="118.9">GND</text>
<text x="288.7" y="136.8" transform="rotate(-90 288.7 136.8)">AFC11-S20ICC-00</text>
<text x="344.1" y="136.7">MISO</text>
<text x="344.1" y="142">MOSI</text>
<text x="344.1" y="147.3">SCK</text>
<text x="57.8" y="150.9">+5V</text>
<text x="299.9" y="153.6">GND</text>
<text x="344.1" y="152.7">CS</text>
<text x="187.7" y="156.2">+3V3</text>
<text x="196.5" y="161.6">+5V</text>
<text x="71.6" y="164.5">R1</text>
<text x="71.6" y="167.2">R2</text>
<text x="82.7" y="164.5">DNI</text>
<text x="82.7" y="167.2">DNI</text>
<text x="174.2" y="166">3V3</text>
<text x="71.6" y="169.9">R3</text>
<text x="82.7" y="170.1">DNI</text>
<text x="93.5" y="173.1">T1</text>
<text x="175.6" y="171.3">5V</text>
<text x="93.5" y="175.7">DNI</text>
<text x="175.6" y="176.7">BL</text>
<text x="92.1" y="184.5">R4</text>
<text x="108.2" y="181.1">BSS138</text>
<text x="173" y="182">GND</text>
<text x="90.2" y="190.9">10K</text>
<text x="90.9" y="187.4">DNI</text>
<text x="187.9" y="190.9">GND</text>
<text x="41.2" y="193.6">GND</text>
<text x="49.2" y="193.6">GND</text>
<text x="94.6" y="201.6">GND</text>
<text x="102.6" y="201.6">GND</text>
<text x="49.1" y="225.5">+3V3</text>
<text x="59.7" y="225.5">+3V3</text>
<text x="73.1" y="225.5">+3V3</text>
<text x="83.7" y="225.5">+3V3</text>
<text x="231.1" y="226.3">DNI</text>
<text x="231.1" y="223.1">H1</text>
<text x="231.1" y="233.8">H2</text>
<text x="53.8" y="235.3">C1</text>
<text x="64.4" y="235.3">C2</text>
<text x="77.8" y="235.3">C3</text>
<text x="88.4" y="235.3">C4</text>
<text x="231.1" y="236.9">DNI</text>
<text x="53.8" y="242">DNI</text>
<text x="64.4" y="242">DNI</text>
<text x="77.8" y="242">DNI</text>
<text x="88.4" y="242">DNI</text>
<text x="231.1" y="244.4">H3</text>
<text x="231.1" y="247.6">DNI</text>
<text x="49.2" y="252.2">GND</text>
<text x="59.9" y="252.2">GND</text>
<text x="73.2" y="252.2">GND</text>
<text x="83.9" y="252.2">GND</text>
<text x="214.5" y="260.2">GND</text>
</g>
<g font-size="2.2" fill="#808080">
<text x="43.8" y="71.3" transform="rotate(-90 43.8 71.3)">Z1</text>
<text x="171.9" y="71.3">1</text>
<text x="47.2" y="74">1</text>
<text x="47.2" y="76.7">2</text>
<text x="171.9" y="74">2</text>
<text x="171.9" y="76.7">3</text>
<text x="47.2" y="79.3">3</text>
<text x="47.2" y="82">4</text>
<text x="171.9" y="79.3">4</text>
<text x="289.1" y="79.3" transform="rotate(-90 289.1 79.3)">Z2</text>
<text x="291.8" y="79.3" transform="rotate(-90 291.8 79.3)">Z0*2</text>
<text x="295.2" y="82">1</text>
<text x="47.2" y="84.7">5</text>
<text x="47.2" y="87.3">6</text>
<text x="295.2" y="84.7">2</text>
<text x="295.2" y="87.3">3</text>
<text x="47.2" y="90">7</text>
<text x="47.2" y="92.7">8</text>
<text x="47.2" y="95.3">9</text>
<text x="295.2" y="90">4</text>
<text x="295.2" y="92.7">5</text>
<text x="295.2" y="95.3">6</text>
<text x="47.2" y="98">10</text>
<text x="47.2" y="100.7">11</text>
<text x="295.2" y="98">7</text>
<text x="295.2" y="100.7">8</text>
<text x="47.2" y="103.3">12</text>
<text x="47.2" y="106">13</text>
<text x="295.2" y="103.3">9</text>
<text x="295.2" y="106">10</text>
<text x="47.2" y="108.7">14</text>
<text x="47.2" y="111.3">15</text>
<text x="295.2" y="108.7">11</text>
<text x="295.2" y="111.3">12</text>
<text x="47.2" y="114">16</text>
<text x="47.2" y="116.7">17</text>
<text x="47.2" y="119.3">18</text>
<text x="295.2" y="114">13</text>
<text x="295.2" y="116.7">14</text>
<text x="295.2" y="119.3">15</text>
<text x="47.2" y="122">19</text>
<text x="47.2" y="124.7">20</text>
<text x="295.2" y="122">16</text>
<text x="295.2" y="124.7">17</text>
<text x="47.2" y="127.3">21</text>
<text x="47.2" y="130">22</text>
<text x="295.2" y="127.3">18</text>
<text x="295.2" y="130">19</text>
<text x="47.2" y="132.7">23</text>
<text x="47.2" y="135.3">24</text>
<text x="295.2" y="132.7">20</text>
<text x="47.2" y="138">25</text>
<text x="47.2" y="140.7">26</text>
<text x="47.2" y="143.3">27</text>
<text x="289.1" y="138.7" transform="rotate(-90 289.1 138.7)">Z5</text>
<text x="291.8" y="140.8" transform="rotate(-90 291.8 140.8)">Z3*2</text>
<text x="47.2" y="146">28</text>
<text x="47.2" y="148.7">29</text>
<text x="47.2" y="151.3">30</text>
<text x="47.2" y="154">31</text>
<text x="47.2" y="156.7">32</text>
<text x="47.2" y="159.3">33</text>
<text x="47.2" y="162">34</text>
<text x="47.2" y="164.7">35</text>
<text x="47.2" y="167.3">36</text>
<text x="47.2" y="170">37</text>
<text x="47.2" y="172.7">38</text>
<text x="47.2" y="175.3">39</text>
<text x="47.2" y="178">40</text>
<text x="43.8" y="184" transform="rotate(-90 43.8 184)">Z2</text>
</g>
<g font-size="1.9" fill="#808080">
<text x="194.8" y="77.7">I2C0_SCL/1.5C</text>
<text x="194.8" y="80.4">I2C0_SDA/1.5C</text>
<text x="69.5" y="96.4">LCD_CS</text>
<text x="69.5" y="101.7">LCD_SCLK</text>
<text x="88.1" y="99.1">LCD_DC</text>
<text x="368.1" y="96.3">I2C0_SDA/1.5C</text>
<text x="368.1" y="99">I2C0_SCL/1.5C</text>
<text x="69.5" y="107.1">LCD_MOSI</text>
<text x="309.5" y="107">KEY_2/3.6B</text>
<text x="309.5" y="104.4">KEY_3/3.6D</text>
<text x="69.5" y="112.4">LCD_RES</text>
<text x="69.5" y="109.7">LCD_MISO</text>
<text x="309.5" y="112.4">KEY_0/3.3B</text>
<text x="309.5" y="109.7">KEY_1/3.3D</text>
<text x="41.6" y="119.2">CON1</text>
<text x="309.5" y="117.7">LCD_RES</text>
<text x="309.5" y="115.1">LCD_BL</text>
<text x="338.8" y="123">LCD_MOSI</text>
<text x="338.8" y="120.4">LCD_MISO</text>
<text x="338.8" y="125.7">LCD_SCLK</text>
<text x="338.8" y="131.1">LCD_CS</text>
<text x="338.8" y="128.4">LCD_DC</text>
<text x="309.5" y="133.7">MCP_LCD_RST/1.5C</text>
<text x="83.8" y="179">LCD_BL</text>
<text x="197.5" y="176.4">LCD_BL</text>
</g>
</svg>
